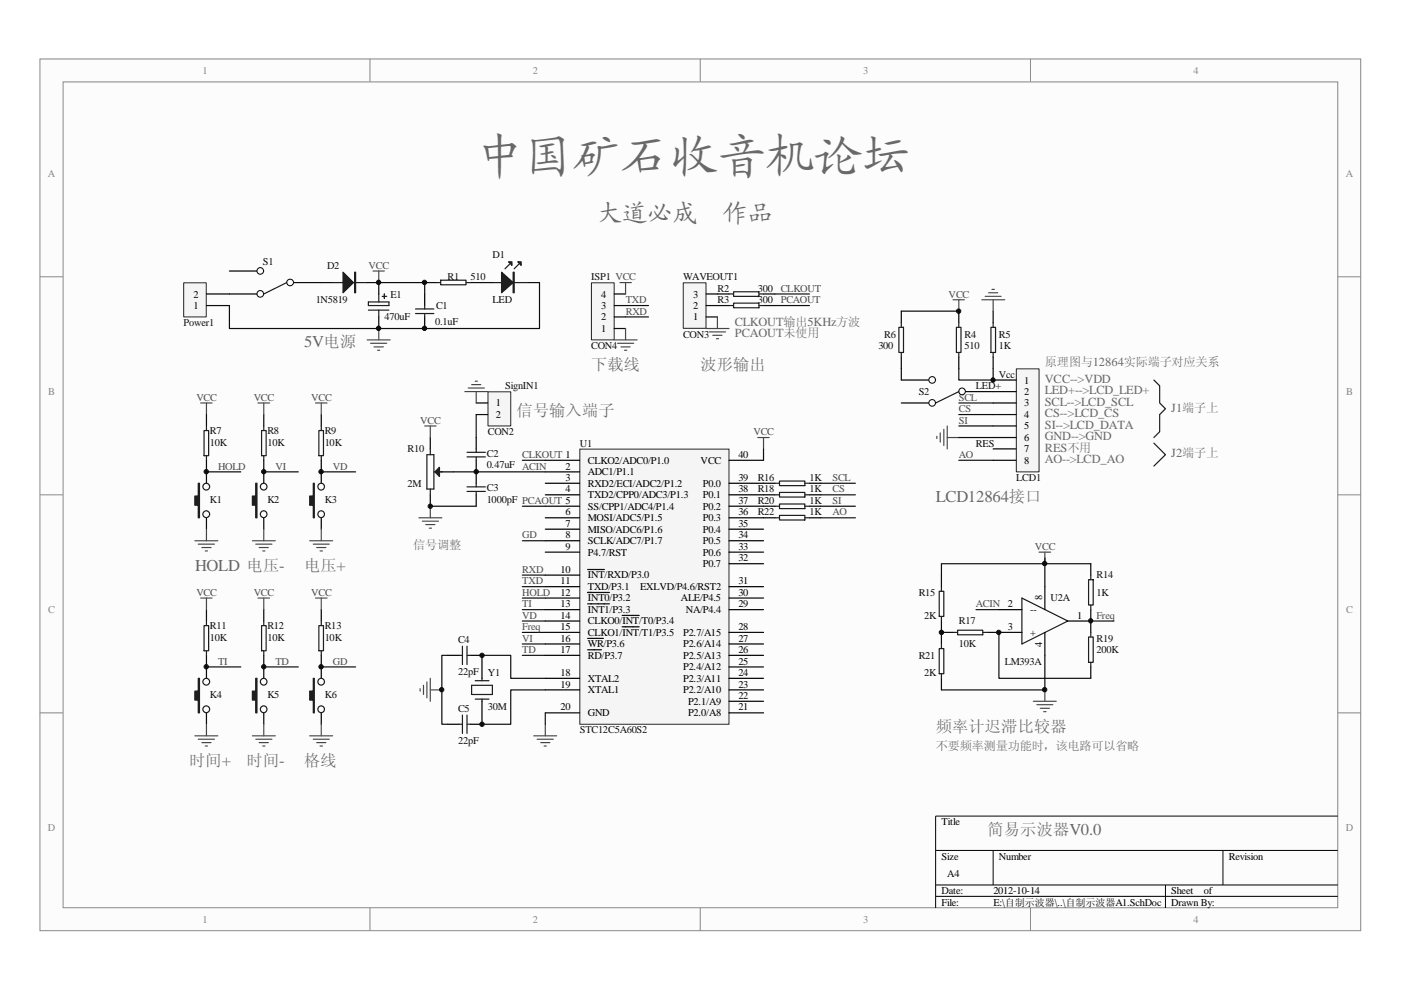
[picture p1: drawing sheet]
<svg xmlns="http://www.w3.org/2000/svg" width="297mm" height="210mm" viewBox="0 0 297 210" stroke-linecap="round" stroke-linejoin="round" font-family="sans-serif">
<path d="M8.5 12.5h280v184.8h-280z" fill="#fcfcfc"/>
<path d="M8.5 12.5h280v184.8h-280z" fill="none" stroke="#878787" stroke-width=".21"/>
<path d="M13.4 17.4h270.2v175.1h-270.2z" fill="#fcfcfc"/>
<g fill="none" stroke="#878787" stroke-width=".21">
<path d="M13.4 17.4h270.2v175.1h-270.2zM78.4 12.5v4.8M148.5 12.5v4.8M218.5 12.5v4.8M8.5 58.7h4.8M283.6 58.7h4.9M8.5 104.9h4.8M283.6 104.9h4.9M8.5 151.1h4.8M283.6 151.1h4.9M78.4 192.5v4.9M148.5 192.5v4.9"/>
<path d="M218.5 192.5v4.9"/>
</g>
<path d="M283.6 173h-85.2v19.5M198.4 180.3h85.2M198.4 187.6h85.2M198.4 190h85.2M210.6 180.3v7.3M247.1 187.6v4.9M259.3 180.3v7.3" fill="none" stroke="#000" stroke-width=".21"/>
<path d="M123 95.3h31.6v58.3h-31.6z" fill="#f5f5f5"/>
<path d="M122.9 95.2h31.7v58.4h-31.7z" fill="none" stroke="#262626" stroke-width=".21"/>
<g fill="none" stroke="#000" stroke-width=".25">
<path d="M43.8 87.9v2.4M43.8 97.6v4.9M55.9 87.9v2.4M55.9 97.6v4.9M68.1 87.9v2.4M68.1 97.6v4.9M115.6 97.6h7.3M154.6 97.6h7.3M43.8 109.8v2.4M55.9 109.8v2.4M68.1 109.8v2.4M115.6 100h7.3"/>
<path d="M115.6 102.5h7.3M115.6 104.9h7.3M115.6 107.3h7.3M115.6 109.8h7.3M115.6 112.2h7.3M115.6 114.7h7.3M115.6 117.1h7.3M154.6 102.5h7.3M154.6 104.9h7.3M154.6 107.3h7.3M154.6 109.8h7.3M154.6 112.2h7.3"/>
<path d="M154.6 114.7h7.3M154.6 119.5h7.3M154.6 117.1h7.3M43.8 129.3v2.4M43.8 139v4.8M55.9 129.3v2.4M55.9 139v4.8M115.6 139h7.3M115.6 136.5h7.3M115.6 134.1h7.3M115.6 121.9h7.3M115.6 124.4h7.3"/>
<path d="M115.6 126.8h7.3M115.6 129.3h7.3M115.6 131.7h7.3M124.6 120.7h3.5M124.6 125.6h4.6M124.6 128h4.6M124.6 135.4h3.3M124.6 137.8h2.9M131.9 130.5h3.6M131.9 132.9h3.6M154.6 139h7.3M154.6 136.5h7.3"/>
<path d="M154.6 134.1h7.3M154.6 124.4h7.3M154.6 126.8h7.3M154.6 129.3h7.3M43.8 151.1v2.5M55.9 151.1v2.5M115.6 151.1h7.3M115.6 146.3h7.3M115.6 143.8h7.3M154.6 151.1h7.3M154.6 148.7h7.3M154.6 146.3h7.3"/>
<path d="M154.6 143.8h7.3M154.6 141.4h7.3"/>
</g>
<g fill="none" stroke="#4c4c4c" stroke-width=".25">
<path d="M202.1 63.6h2.4M203.3 63.6v2.4M42.5 85.4h2.5M43.8 85.4v2.5M54.7 85.4h2.4M55.9 85.4v2.5M66.9 85.4h2.4M68.1 85.4v2.5M160.7 92.8h2.4M161.9 92.8v2.4M198.6 92.5v.5M199.3 91.8v1.9"/>
<path d="M200.1 91v3.5M200.8 90.3v4.9M200.8 92.8h2.5M41.3 114.7h4.9M42 115.4h3.5M42.8 116.1h1.9M43.5 116.8h.5M43.8 112.2v2.5M53.5 114.7h4.9M54.2 115.4h3.5M54.9 116.1h2M55.7 116.8h.5"/>
<path d="M55.9 112.2v2.5M65.7 114.7h4.8M66.4 115.4h3.4M67.1 116.1h2M67.9 116.8h.5M68.1 112.2v2.5M42.5 126.8h2.5M43.8 126.8v2.5M54.7 126.8h2.4M55.9 126.8v2.5M41.3 156h4.9M42 156.7h3.5"/>
<path d="M42.8 157.5h1.9M43.5 158.2h.5M43.8 153.6v2.4M53.5 156h4.9M54.2 156.7h3.5M54.9 157.5h2M55.7 158.2h.5M55.9 153.6v2.4M113.2 156h4.8M113.9 156.7h3.4M114.6 157.5h2M115.4 158.2h.4"/>
<path d="M115.6 153.6v2.4"/>
</g>
<g fill="none" stroke="#0e0e0e" stroke-width=".25">
<path d="M161.9 95.2v2.4M203.3 85.4h7.3M203.3 87.9h7.3M203.3 90.3h7.3M203.3 92.8h7.3M43.8 100h7.3M55.9 100h7.3M68.1 100h7.3M110.7 114.7h4.9M174 109.8h7.4M174 107.3h7.4M174 104.9h7.4"/>
<path d="M174 102.5h7.4M110.7 139h4.9M110.7 136.5h4.9M110.7 131.7h4.9M110.7 129.3h4.9M43.8 141.4h7.3M55.9 141.4h7.3M115.6 151.1v2.5"/>
</g>
<g fill="#1c1c1c" stroke="#1c1c1c" stroke-width=".25">
<path d="M42 102.5h.3v7.3h-.3v-2.7h-.7v-1.9h.7z" fill-rule="evenodd"/>
<path d="M54.2 102.5h.3v7.3h-.3v-2.7h-.7v-1.9h.7z" fill-rule="evenodd"/>
<path d="M66.4 102.5h.2v7.3h-.2v-2.7h-.7v-1.9h.7z" fill-rule="evenodd"/>
<path d="M42 143.8h.3v7.3h-.3v-2.7h-.7v-1.9h.7z" fill-rule="evenodd"/>
<path d="M54.2 143.8h.3v7.3h-.3v-2.7h-.7v-1.9h.7z" fill-rule="evenodd"/>
</g>
<g fill="none" stroke="#1c1c1c" stroke-width=".25">
<path d="M43.3 91.3h.9v5.3h-.9zM43.8 90.3v1M43.8 96.6v1M55.5 91.3h.9v5.3h-.9zM55.9 90.3v1M55.9 96.6v1M67.6 91.3h1v5.3h-1zM68.1 90.3v1M68.1 96.6v1M43.3 132.6h.9v5.4h-.9zM43.8 131.7v.9M43.8 138v1"/>
<path d="M55.5 132.6h.9v5.4h-.9zM55.9 131.7v.9M55.9 138v1"/>
<circle cx="43.7" cy="109" r=".72"/>
<circle cx="43.7" cy="103.2" r=".72"/>
<circle cx="55.9" cy="109" r=".71"/>
<circle cx="55.9" cy="103.2" r=".71"/>
<circle cx="68.1" cy="109" r=".71"/>
<circle cx="68.1" cy="103.2" r=".71"/>
<circle cx="43.7" cy="144.5" r=".72"/>
<circle cx="43.7" cy="150.4" r=".72"/>
<circle cx="55.9" cy="144.5" r=".71"/>
<circle cx="55.9" cy="150.4" r=".71"/>
</g>
<path d="M215.5 78.2h4.8v21.8h-4.8z" fill="#f5f5f5"/>
<path d="M215.5 78.2h4.8v21.8h-4.8z" fill="none" stroke="#262626" stroke-width=".21"/>
<g fill="none" stroke="#000" stroke-width=".25">
<path d="M191.1 66v2.4M191.1 75.7v2.5M203.3 66v2.4M203.3 75.7v2.5M210.6 66v2.4M210.6 75.7v2.5M210.6 80.6h4.8M210.6 83h4.8M210.6 85.4h4.8M210.6 87.9h4.8M210.6 90.3h4.8M210.6 92.8h4.8"/>
<path d="M210.6 95.2h4.8M210.6 97.6h4.8M161.9 102.5h2.4M161.9 104.9h2.4M161.9 107.3h2.4M161.9 109.8h2.4M171.6 102.5h2.4M171.6 104.9h2.4M171.6 107.3h2.4M171.6 109.8h2.4M68.1 129.3v2.4M68.1 139v4.8"/>
<path d="M94.9 139h2.4M99.8 139h2.4v4.8M68.1 151.1v2.5M94.9 153.6h2.4M102.2 148.7v4.9h-2.4"/>
</g>
<g fill="none" stroke="#1c1c1c" stroke-width=".25">
<path d="M190.6 69.4h1v5.3h-1zM191.1 68.4v1M191.1 74.7v1M202.8 69.4h1v5.3h-1zM203.3 68.4v1M203.3 74.7v1M210.1 69.4h1v5.3h-1zM210.6 68.4v1M210.6 74.7v1M164.3 102.5h1M164.3 104.9h1M164.3 107.3h1"/>
<path d="M164.3 109.8h1M165.3 102h5.3v1h-5.3zM165.3 104.4h5.3v1h-5.3zM165.3 106.9h5.3v.9h-5.3zM165.3 109.3h5.3v1h-5.3zM170.6 102.5h1M170.6 104.9h1M170.6 107.3h1M170.6 109.8h1M67.6 132.6h1v5.4h-1zM68.1 131.7v.9M68.1 138v1"/>
<path d="M97.3 139h.7M98 137v3.9M99 137v3.9M99 139h.8M97.3 153.6h.7M98 151.6v3.9M99 151.6v3.9M99 153.6h.8M100 145.3h4.4v1.9h-4.4zM100.8 144.3h2.9M100.8 148.2h2.9M102.2 143.8v.5"/>
<path d="M102.2 148.2v.5"/>
<circle cx="68.1" cy="144.5" r=".71"/>
<circle cx="68.1" cy="150.4" r=".71"/>
</g>
<path d="M191.1 66h12.2M203.3 78.2v2.4h7.3v-2.4M203.3 97.6h7.3M94.9 139h-1.2v14.6h1.2M102.2 139h6.1v4.8h7.3M110.7 134.1h4.9M110.7 126.8h4.9M68.1 141.4h7.3M115.6 146.3h-7.3v7.3h-6.1" fill="none" stroke="#0e0e0e" stroke-width=".25"/>
<g fill="none" stroke="#4c4c4c" stroke-width=".25">
<path d="M208.2 63.6h4.8M208.9 62.8h3.4M209.6 62.1h1.9M210.3 61.4h.5M210.6 63.6v2.4M66.9 126.8h2.4M68.1 126.8v2.5M65.7 156h4.8M66.4 156.7h3.4M67.1 157.5h2M67.9 158.2h.5M68.1 153.6v2.4"/>
<path d="M89.1 146v.5M89.8 145.3v1.9M90.5 144.6v3.4M91.2 143.8v4.9M91.2 146.3h2.5"/>
</g>
<path d="M66.4 143.8h.2v7.3h-.2v-2.7h-.7v-1.9h.7z" fill-rule="evenodd" fill="#1c1c1c" stroke="#1c1c1c" stroke-width=".25"/>
<path d="M39 60h4.7v7.2h-4.7z" fill="#f5f5f5"/>
<path d="M38.9 60h4.8v7.2h-4.8z" fill="none" stroke="#262626" stroke-width=".21"/>
<g fill="none" stroke="#000" stroke-width=".25">
<path d="M68.1 59.9h2.4M77.9 59.9h2.4v2.4M90 59.9h2.5M99.8 59.9h4.8M111.9 59.9h2.5M43.8 64.8h4.8M43.8 62.3h4.8M80.3 67.2v2.5M90 62.3v2.5M90 67.2v2.5M91.2 92.8v2.4M101 92.8v2.4"/>
<path d="M101 97.6v2.4M91.2 104.9v2.4M93.7 100h2.4M211.8 129.3h4.9M211.8 134.1h4.9M221.5 124.4v4.9M221.5 134.1v4.9M226.4 131.7h4.9"/>
</g>
<g fill="none" stroke="#4c4c4c" stroke-width=".25">
<path d="M79.1 57.5h2.4M80.3 57.5v2.4M77.9 72.1h4.8M78.6 72.8h3.4M79.3 73.5h2M80.1 74.3h.4M80.3 69.7v2.4M90 90.3h2.5M91.2 90.3v2.5M88.8 109.8h4.9M89.5 110.5h3.5M90.3 111.2h1.9"/>
<path d="M91 112h.5M91.2 107.3v2.5M220.3 117.1h2.5M221.5 117.1v2.4M219.1 148.7h4.8M219.8 149.4h3.4M220.6 150.2h1.9M221.3 150.9h.5M221.5 146.3v2.4"/>
</g>
<g fill="none" stroke="#1c1c1c" stroke-width=".25">
<path d="M70.5 59.9h7.4M92.5 59.9h.9M93.4 59.4h5.4v1h-5.4zM98.8 59.9h1M104.6 59.9h7.3M108 56l-.9 1M110 56l-1 1M78.1 64h4.4v.8h-4.4zM78.1 65.8h4.4M80.3 62.3v1.7M80.3 65.8v1.4M81 62.8h1"/>
<path d="M81.5 62.3v1M88.1 65.5h3.9M88.1 66.5h3.9M90 64.8v.7M90 66.5v.7M90.5 96.4h1.5v7.3h-1.5zM91.2 95.2v1.2M99 96.9h3.9M99 95.9h3.9M101 95.2v.7M101 96.9v.7M91.2 103.7v1.2"/>
<path d="M92 100h1.7M216.7 126.8l9.7 4.9-9.7 4.8z"/>
</g>
<path d="M80.3 59.9h9.7v2.4M96.1 100h19.5M231.3 131.7h4.8" fill="none" stroke="#0e0e0e" stroke-width=".25"/>
<g fill="#1c1c1c" stroke="#1c1c1c" stroke-width=".25">
<path d="M75.2 57.7h.2v4.4h-.2z" fill-rule="evenodd"/>
<path d="M72.7 57.7l2.2 2.2-2.2 2.2z" fill-rule="evenodd"/>
<path d="M106.3 57.7l2.5 2.2-2.5 2.2z" fill-rule="evenodd"/>
<path d="M108.8 57.7h.2v4.4h-.2z" fill-rule="evenodd"/>
<path d="M109.8 55.5h.7v.8z" fill-rule="evenodd"/>
<path d="M107.8 55.5h.7v.8z" fill-rule="evenodd"/>
<path d="M93.2 99.1v1.9l-1-1z" fill-rule="evenodd"/>
</g>
<path d="M103.5 83.1h4.8v7.2h-4.8z" fill="#f5f5f5"/>
<path d="M103.5 83.1h4.8v7.2h-4.8z" fill="none" stroke="#262626" stroke-width=".21"/>
<path d="M101 85.4h2.4M101 87.9h2.4M101 100v2.5M101 104.9v2.4M231.3 119.5v2.4M199.6 121.9v2.5M199.6 131.7v4.8M199.6 134.1h2.5M209.3 134.1h2.5M231.3 129.3v4.8M199.6 143.8v2.5M231.3 141.4v2.4" fill="none" stroke="#000" stroke-width=".25"/>
<g fill="none" stroke="#1c1c1c" stroke-width=".25">
<path d="M99 104.2h3.9M99 103.2h3.9M101 102.5v.7M101 104.2v.7M199.1 137.5h1v5.3h-1zM199.1 125.4h1v5.3h-1zM199.6 124.4v1M199.6 130.7v1M199.6 136.5v1M202.1 134.1h.9M203 133.6h5.4v1h-5.4zM208.4 134.1h.9"/>
<path d="M230.8 122.9h1v5.4h-1zM230.8 135.1h1v5.3h-1zM231.3 121.9v1M231.3 128.3v1M231.3 134.1v1M199.6 142.8v1M231.3 140.4v1"/>
</g>
<path d="M101 87.9v4.9M91.2 107.3h9.8M221.5 118.3v6.1M231.3 119.5h-31.7v2.4M206.9 129.3h4.9M211.8 134.1v9.7h19.5M221.5 139v7.3h-21.9" fill="none" stroke="#0e0e0e" stroke-width=".25"/>
<path d="M98.6 83h4.8M99.3 82.3h3.4M100 81.5h1.9M100.8 80.8h.4M101 83v2.4" fill="none" stroke="#4c4c4c" stroke-width=".25"/>
<path d="M125.4 60h4.8v12.1h-4.8z" fill="#f5f5f5"/>
<path d="M125.4 60h4.8v12.1h-4.8z" fill="none" stroke="#262626" stroke-width=".21"/>
<path d="M130.2 69.7h2.4M130.2 67.2h2.4M130.2 64.8h2.4M130.2 62.3h2.4" fill="none" stroke="#000" stroke-width=".25"/>
<path d="M131.4 59.9h2.5M132.6 59.9v2.4M130.2 72.1h4.9M130.9 72.8h3.5M131.7 73.5h1.9M132.4 74.3h.5M132.6 69.7v2.4" fill="none" stroke="#4c4c4c" stroke-width=".25"/>
<path d="M132.6 67.2h4.9M132.6 64.8h4.9M110.7 124.4h4.9M110.7 121.9h4.9" fill="none" stroke="#0e0e0e" stroke-width=".25"/>
<path d="M144.9 60h4.8v9.6h-4.8z" fill="#f5f5f5"/>
<path d="M144.9 60h4.8v9.6h-4.8z" fill="none" stroke="#262626" stroke-width=".21"/>
<path d="M149.7 67.2h2.4M149.7 64.8h4.9M149.7 62.3h4.9M161.9 64.8h2.4M161.9 62.3h2.4M203.3 83h7.3" fill="none" stroke="#000" stroke-width=".25"/>
<path d="M149.7 69.7h4.9M150.4 70.4h3.4M151.1 71.1h2M151.9 71.8h.5M152.1 67.2v2.5" fill="none" stroke="#4c4c4c" stroke-width=".25"/>
<path d="M164.3 64.8h7.3M164.3 62.3h7.3M110.7 97.6h4.9M110.7 107.3h4.9" fill="none" stroke="#0e0e0e" stroke-width=".25"/>
<path d="M154.6 62.3h.9M154.6 64.8h.9M155.5 61.9h5.4v.9h-5.4zM155.5 64.3h5.4v.9h-5.4zM160.9 62.3h1M160.9 64.8h1" fill="none" stroke="#1c1c1c" stroke-width=".25"/>
<circle cx="204" cy="83" r=".71" fill="#fcfcfc" stroke="#000" stroke-width=".21"/>
<path d="M191.1 85.4h7.3" fill="none" stroke="#000" stroke-width=".25"/>
<circle cx="197.6" cy="85.4" r=".7" fill="#fcfcfc" stroke="#000" stroke-width=".21"/>
<path d="M191.1 80.6h7.3" fill="none" stroke="#000" stroke-width=".25"/>
<circle cx="197.6" cy="80.6" r=".7" fill="#fcfcfc" stroke="#000" stroke-width=".21"/>
<path d="M203.3 83l-4.9 2.4" fill="none" stroke="#1c1c1c" stroke-width=".25"/>
<path d="M60.8 59.9h7.3" fill="none" stroke="#000" stroke-width=".25"/>
<circle cx="61.5" cy="59.9" r=".71" fill="#fcfcfc" stroke="#000" stroke-width=".21"/>
<path d="M48.6 62.3h7.3" fill="none" stroke="#000" stroke-width=".25"/>
<circle cx="55.2" cy="62.3" r=".71" fill="#fcfcfc" stroke="#000" stroke-width=".21"/>
<path d="M48.6 57.5h7.3" fill="none" stroke="#000" stroke-width=".25"/>
<circle cx="55.2" cy="57.4" r=".7" fill="#fcfcfc" stroke="#000" stroke-width=".21"/>
<path d="M60.8 59.9l-4.9 2.4M244.6 80.6l1.3 1.2v3.6l1.2 1.3-1.2 1.2v3.6l-1.3 1.3M244.6 94l2.5 2.4-2.5 2.4" fill="none" stroke="#1c1c1c" stroke-width=".25"/>
<path d="M114.4 59.9v9.8h-65.8v-4.9M191.1 78.2v2.4" fill="none" stroke="#0e0e0e" stroke-width=".25"/>
<g fill="#0e0e0e" stroke="#0e0e0e" stroke-width=".21">
<circle cx="43.7" cy="141.4" r=".46"/>
<circle cx="43.7" cy="100" r=".46"/>
<circle cx="55.9" cy="141.4" r=".46"/>
<circle cx="55.9" cy="100" r=".46"/>
<circle cx="68.1" cy="141.4" r=".46"/>
<circle cx="68.1" cy="100" r=".46"/>
<circle cx="80.3" cy="69.6" r=".46"/>
<circle cx="80.3" cy="59.9" r=".46"/>
<circle cx="90" cy="69.6" r=".46"/>
<circle cx="90" cy="59.9" r=".46"/>
<circle cx="91.2" cy="107.3" r=".46"/>
<circle cx="93.6" cy="146.2" r=".46"/>
<circle cx="101" cy="100" r=".46"/>
<circle cx="102.2" cy="153.6" r=".46"/>
<circle cx="102.2" cy="139" r=".46"/>
<circle cx="199.6" cy="134.1" r=".46"/>
<circle cx="203.2" cy="66" r=".46"/>
<circle cx="210.5" cy="80.6" r=".46"/>
<circle cx="211.8" cy="134.1" r=".46"/>
<circle cx="221.5" cy="146.2" r=".46"/>
<circle cx="221.5" cy="119.5" r=".46"/>
<circle cx="231.2" cy="131.6" r=".46"/>
</g>
<text font-size="10.2" fill="#686868" x="101" y="36.6">中国矿石收音机论坛</text>
<g font-size="5.3" fill="#686868">
<text x="126.6" y="47">大道必成</text>
<text x="153.2" y="47">作品</text>
</g>
<g font-size="3.5" fill="#686868">
<text x="64.5" y="73.7">5V电源</text>
<text x="198.4" y="106.5">LCD12864接口</text>
<text x="41.4" y="121.1">HOLD 电压-</text>
</g>
<g font-size="3.4" fill="#686868">
<text x="125.3" y="78.5">下载线</text>
<text x="148.5" y="78.5">波形输出</text>
<text x="109.5" y="88.3">信号输入端子</text>
<text x="64.5" y="121.1">电压+</text>
<text x="198.4" y="155.2">频率计迟滞比较器</text>
<text x="40.1" y="162.5">时间+</text>
<text x="52.3" y="162.5">时间-</text>
<text x="64.5" y="162.5">格线</text>
<text x="209.4" y="177.1">简易示波器V0.0</text>
</g>
<g font-size="2.6" fill="#686868">
<text x="155.8" y="69">CLKOUT输出5KHz方波</text>
<text x="155.8" y="71.5">PCAOUT未使用</text>
<text x="221.5" y="77.5">原理图与12864实际端子对应关系</text>
<text x="221.5" y="81.2">VCC--&gt;VDD</text>
<text x="221.5" y="83.6">LED+--&gt;LCD_LED+</text>
<text x="221.5" y="86">SCL--&gt;LCD_SCL</text>
<text x="221.5" y="88.5">CS--&gt;LCD_CS</text>
<text x="248.3" y="87.3">J1端子上</text>
<text x="221.5" y="90.9">SI--&gt;LCD_DATA</text>
<text x="221.5" y="93.4">GND--&gt;GND</text>
<text x="221.5" y="95.8">RES不用</text>
<text x="221.5" y="98.2">AO--&gt;LCD_AO</text>
<text x="248.3" y="97">J2端子上</text>
<text x="87.6" y="116.5">信号调整</text>
<text x="198.4" y="159">不要频率测量功能时，该电路可以省略</text>
</g>
<g font-size="2.2" fill="#85878c">
<text x="43" y="15.6">1</text>
<text x="113" y="15.6">2</text>
<text x="183" y="15.6">3</text>
<text x="253" y="15.6">4</text>
<text x="10.2" y="37.5">A</text>
<text x="285.4" y="37.5">A</text>
<text x="10.2" y="83.7">B</text>
<text x="285.4" y="83.7">B</text>
<text x="10.2" y="129.9">C</text>
<text x="285.4" y="129.9">C</text>
<text x="10.2" y="176.2">D</text>
<text x="285.3" y="176.2">D</text>
<text x="43" y="195.6">1</text>
<text x="113" y="195.6">2</text>
<text x="183" y="195.6">3</text>
<text x="253" y="195.6">4</text>
</g>
<g font-size="2.2" fill="#0e0e0e">
<text x="55.7" y="56.3">S1</text>
<text x="69.3" y="57">D2</text>
<text x="94.9" y="59.4">R1</text>
<text x="99.8" y="59.4">510</text>
<text x="104.4" y="54.8">D1</text>
<text x="125.3" y="59.4">ISP1 VCC</text>
<text x="144.8" y="59.4">WAVEOUT1</text>
<text x="66.9" y="64.3">1N5819</text>
<text x="82.8" y="63.1">E1</text>
<text x="92.5" y="65.5">C1</text>
<text x="104.4" y="64.3">LED</text>
<text x="152.1" y="61.9">R2</text>
<text x="152.1" y="64.3">R3</text>
<text x="160.7" y="61.9">300</text>
<text x="160.7" y="64.3">300</text>
<text x="38.9" y="69.1">Power1</text>
<text x="81.5" y="67.9">470uF</text>
<text x="92.2" y="68.9">0.1uF</text>
<text x="144.8" y="71.6">CON3</text>
<text x="187.5" y="71.6">R6</text>
<text x="204.5" y="71.6">R4</text>
<text x="211.8" y="71.6">R5</text>
<text x="125.3" y="74">CON4</text>
<text x="186.2" y="74">300</text>
<text x="204.5" y="74">510</text>
<text x="211.8" y="74">1K</text>
<text x="107.1" y="82.5">SignIN1</text>
<text x="194.8" y="83.7">S2</text>
<text x="206.9" y="82.5">LED+</text>
<text x="211.8" y="80.1">Vcc</text>
<text x="44.5" y="92">R7</text>
<text x="44.5" y="94.5">10K</text>
<text x="56.7" y="92">R8</text>
<text x="56.7" y="94.5">10K</text>
<text x="68.9" y="92">R9</text>
<text x="68.9" y="94.5">10K</text>
<text x="86.4" y="95.9">R10</text>
<text x="103.4" y="92.3">CON2</text>
<text x="122.9" y="94.7">U1</text>
<text x="206.9" y="94.7">RES</text>
<text x="103.2" y="96.9">C2</text>
<text x="103.2" y="99.3">0.47uF</text>
<text x="160.7" y="102">R16</text>
<text x="171.6" y="102">1K</text>
<text x="215.5" y="102">LCD1</text>
<text x="44.5" y="106.6">K1</text>
<text x="56.7" y="106.6">K2</text>
<text x="68.9" y="106.6">K3</text>
<text x="86.4" y="103.2">2M</text>
<text x="103.2" y="104.2">C3</text>
<text x="103.2" y="106.6">1000pF PCAOUT 5</text>
<text x="160.7" y="104.4">R18</text>
<text x="160.7" y="106.9">R20</text>
<text x="171.6" y="104.4">1K</text>
<text x="171.6" y="106.9">1K</text>
<text x="160.7" y="109.3">R22</text>
<text x="171.6" y="109.3">1K</text>
<text x="232.5" y="122.7">R14</text>
<text x="194.8" y="126.3">R15</text>
<text x="196" y="131.2">2K</text>
<text x="222.8" y="127.5">U2A</text>
<text x="232.5" y="126.3">1K</text>
<text x="44.5" y="133.4">R11</text>
<text x="44.5" y="135.8">10K</text>
<text x="56.7" y="133.4">R12</text>
<text x="56.7" y="135.8">10K</text>
<text x="68.9" y="133.4">R13</text>
<text x="68.9" y="135.8">10K</text>
<text x="97.1" y="136.3">C4</text>
<text x="203.3" y="132.4">R17</text>
<text x="203.3" y="137.3">10K</text>
<text x="232.5" y="136.1">R19</text>
<text x="97.1" y="143.1">22pF</text>
<text x="103.4" y="143.4">Y1</text>
<text x="194.8" y="139.7">R21</text>
<text x="196" y="143.4">2K</text>
<text x="213" y="140.9">LM393A</text>
<text x="232.5" y="138.5">200K</text>
<text x="44.5" y="148">K4</text>
<text x="56.7" y="148">K5</text>
<text x="68.9" y="148">K6</text>
<text x="97.1" y="150.9">C5</text>
<text x="103.4" y="150.6">30M</text>
<text x="122.9" y="155.5">STC12C5A60S2</text>
<text x="97.1" y="157.7">22pF</text>
</g>
<g font-size="2.2" fill="#4c4c4c">
<text x="78.1" y="57">VCC</text>
<text x="132.7" y="64.3">TXD</text>
<text x="165.5" y="61.9">CLKOUT</text>
<text x="165.5" y="64.3">PCAOUT</text>
<text x="201.1" y="63.1">VCC</text>
<text x="132.7" y="66.7">RXD</text>
<text x="41.7" y="85">VCC</text>
<text x="53.8" y="85">VCC</text>
<text x="66" y="85">VCC</text>
<text x="89.1" y="89.8">VCC</text>
<text x="203.3" y="85">SCL</text>
<text x="203.3" y="87.4">CS</text>
<text x="203.3" y="89.8">SI</text>
<text x="159.7" y="92.3">VCC</text>
<text x="46.2" y="99.6">HOLD</text>
<text x="58.4" y="99.6">VI</text>
<text x="70.6" y="99.6">VD</text>
<text x="110.7" y="99.6">ACIN</text>
<text x="110.7" y="97.1">CLKOUT 1</text>
<text x="176.5" y="102">SCL</text>
<text x="203.3" y="97.1">AO</text>
<text x="176.5" y="106.9">SI</text>
<text x="176.5" y="104.4">CS</text>
<text x="176.5" y="109.3">AO</text>
<text x="110.7" y="114.1">GD</text>
<text x="219.4" y="116.6">VCC</text>
<text x="110.7" y="121.5">RXD</text>
<text x="110.7" y="123.9">TXD</text>
<text x="41.7" y="126.3">VCC</text>
<text x="53.8" y="126.3">VCC</text>
<text x="66" y="126.3">VCC</text>
<text x="110.7" y="128.7">TI</text>
<text x="110.7" y="131.2">VD</text>
<text x="110.7" y="126.3">HOLD</text>
<text x="206.9" y="128.7">ACIN</text>
<text x="232.5" y="131.2">Freq</text>
<text x="110.7" y="136.1">VI</text>
<text x="110.7" y="133.6">Freq</text>
<text x="46.2" y="140.9">TI</text>
<text x="58.4" y="140.9">TD</text>
<text x="70.6" y="140.9">GD</text>
<text x="110.7" y="138.5">TD</text>
</g>
<g font-size="2.2">
<text x="41" y="65.5">1</text>
<text x="41" y="63.1">2</text>
<text x="127.5" y="65.5">3</text>
<text x="127.5" y="63.1">4</text>
<text x="146.9" y="65.5">2</text>
<text x="146.9" y="63.1">3</text>
<text x="127.5" y="70.4">1</text>
<text x="127.5" y="67.9">2</text>
<text x="146.9" y="67.9">1</text>
<text x="217.2" y="81.3">1</text>
<text x="217.2" y="83.7">2</text>
<text x="105.2" y="86.2">1</text>
<text x="105.2" y="88.6">2</text>
<text x="217.2" y="86.2">3</text>
<text x="217.2" y="88.6">4</text>
<text x="217.2" y="91">5</text>
<text x="217.2" y="93.5">6</text>
<text x="217.2" y="95.9">7</text>
<text x="119.9" y="99.6">2</text>
<text x="119.9" y="102">3</text>
<text x="124.6" y="98.4">CLKO2/ADC0/P1.0</text>
<text x="124.6" y="100.8">ADC1/P1.1</text>
<text x="148.5" y="98.4">VCC</text>
<text x="156.5" y="97.1">40</text>
<text x="156.5" y="102">39</text>
<text x="217.2" y="98.4">8</text>
<text x="119.9" y="104.4">4</text>
<text x="124.6" y="103.2">RXD2/ECI/ADC2/P1.2</text>
<text x="124.6" y="105.6">TXD2/CPP0/ADC3/P1.3</text>
<text x="149" y="103.2">P0.0</text>
<text x="149" y="105.6">P0.1</text>
<text x="156.5" y="104.4">38</text>
<text x="156.5" y="106.9">37</text>
<text x="119.9" y="109.3">6</text>
<text x="119.9" y="111.7">7</text>
<text x="124.6" y="108.1">SS/CPP1/ADC4/P1.4</text>
<text x="124.6" y="110.5">MOSI/ADC5/P1.5</text>
<text x="124.6" y="113">MISO/ADC6/P1.6</text>
<text x="149" y="113">P0.4</text>
<text x="149" y="110.5">P0.3</text>
<text x="149" y="108.1">P0.2</text>
<text x="156.5" y="111.7">35</text>
<text x="156.5" y="109.3">36</text>
<text x="119.9" y="114.1">8</text>
<text x="119.9" y="116.6">9</text>
<text x="124.6" y="115.4">SCLK/ADC7/P1.7</text>
<text x="124.6" y="117.8">P4.7/RST</text>
<text x="149" y="117.8">P0.6</text>
<text x="149" y="115.4">P0.5</text>
<text x="156.5" y="119">32</text>
<text x="156.5" y="116.6">33</text>
<text x="156.5" y="114.1">34</text>
<text x="118.9" y="121.5">10</text>
<text x="118.9" y="123.9">11</text>
<text x="124.6" y="122.7">INT/RXD/P3.0</text>
<text x="124.6" y="125.1">TXD/P3.1</text>
<text x="135.7" y="125.1">EXLVD/P4.6/RST2</text>
<text x="149" y="120.2">P0.7</text>
<text x="156.5" y="123.9">31</text>
<text x="118.9" y="126.3">12</text>
<text x="118.9" y="128.7">13</text>
<text x="118.9" y="131.2">14</text>
<text x="124.6" y="127.5">INT0/P3.2</text>
<text x="124.6" y="130">INT1/P3.3</text>
<text x="144.4" y="127.5">ALE/P4.5</text>
<text x="145.4" y="130">NA/P4.4</text>
<text x="156.5" y="126.3">30</text>
<text x="156.5" y="128.7">29</text>
<text x="213.7" y="128.7">2</text>
<text x="218.4" y="130">--</text>
<text x="221" y="127.3" transform="rotate(-90 221 127.3)">8</text>
<text x="228.4" y="131.2">1</text>
<text x="118.9" y="133.6">15</text>
<text x="118.9" y="136.1">16</text>
<text x="124.6" y="132.4">CLKO0/INT/T0/P3.4</text>
<text x="124.6" y="134.8">CLKO1/INT/T1/P3.5</text>
<text x="124.6" y="137.3">WR/P3.6</text>
<text x="144.8" y="137.3">P2.6/A14</text>
<text x="144.8" y="134.8">P2.7/A15</text>
<text x="156.5" y="136.1">27</text>
<text x="156.5" y="133.6">28</text>
<text x="213.7" y="133.6">3</text>
<text x="218.4" y="134.8">+</text>
<text x="221" y="137.2" transform="rotate(-90 221 137.2)">4</text>
<text x="118.9" y="138.5">17</text>
<text x="118.9" y="143.4">18</text>
<text x="124.6" y="139.7">RD/P3.7</text>
<text x="144.8" y="142.1">P2.4/A12</text>
<text x="144.8" y="139.7">P2.5/A13</text>
<text x="156.5" y="143.4">24</text>
<text x="156.5" y="140.9">25</text>
<text x="156.5" y="138.5">26</text>
<text x="118.9" y="145.8">19</text>
<text x="124.6" y="144.6">XTAL2</text>
<text x="124.6" y="147">XTAL1</text>
<text x="144.8" y="147">P2.2/A10</text>
<text x="144.8" y="144.6">P2.3/A11</text>
<text x="145.9" y="149.5">P2.1/A9</text>
<text x="156.5" y="148.2">22</text>
<text x="156.5" y="145.8">23</text>
<text x="118.9" y="150.6">20</text>
<text x="124.6" y="151.9">GND</text>
<text x="145.9" y="151.9">P2.0/A8</text>
<text x="156.5" y="150.6">21</text>
<text x="199.6" y="174.9">Title</text>
<text x="199.6" y="182.3">Size</text>
<text x="200.8" y="185.9">A4</text>
<text x="211.8" y="182.3">Number</text>
<text x="260.5" y="182.3">Revision</text>
<text x="199.6" y="189.5">Date:</text>
<text x="199.6" y="192">File:</text>
<text x="210.6" y="189.5">2012-10-14</text>
<text x="210.6" y="192">E:\自制示波器\..\自制示波器A1.SchDoc</text>
<text x="248.3" y="189.5">Sheet</text>
<text x="248.3" y="192">Drawn By:</text>
<text x="255.2" y="189.5">of</text>
</g>
</svg>
